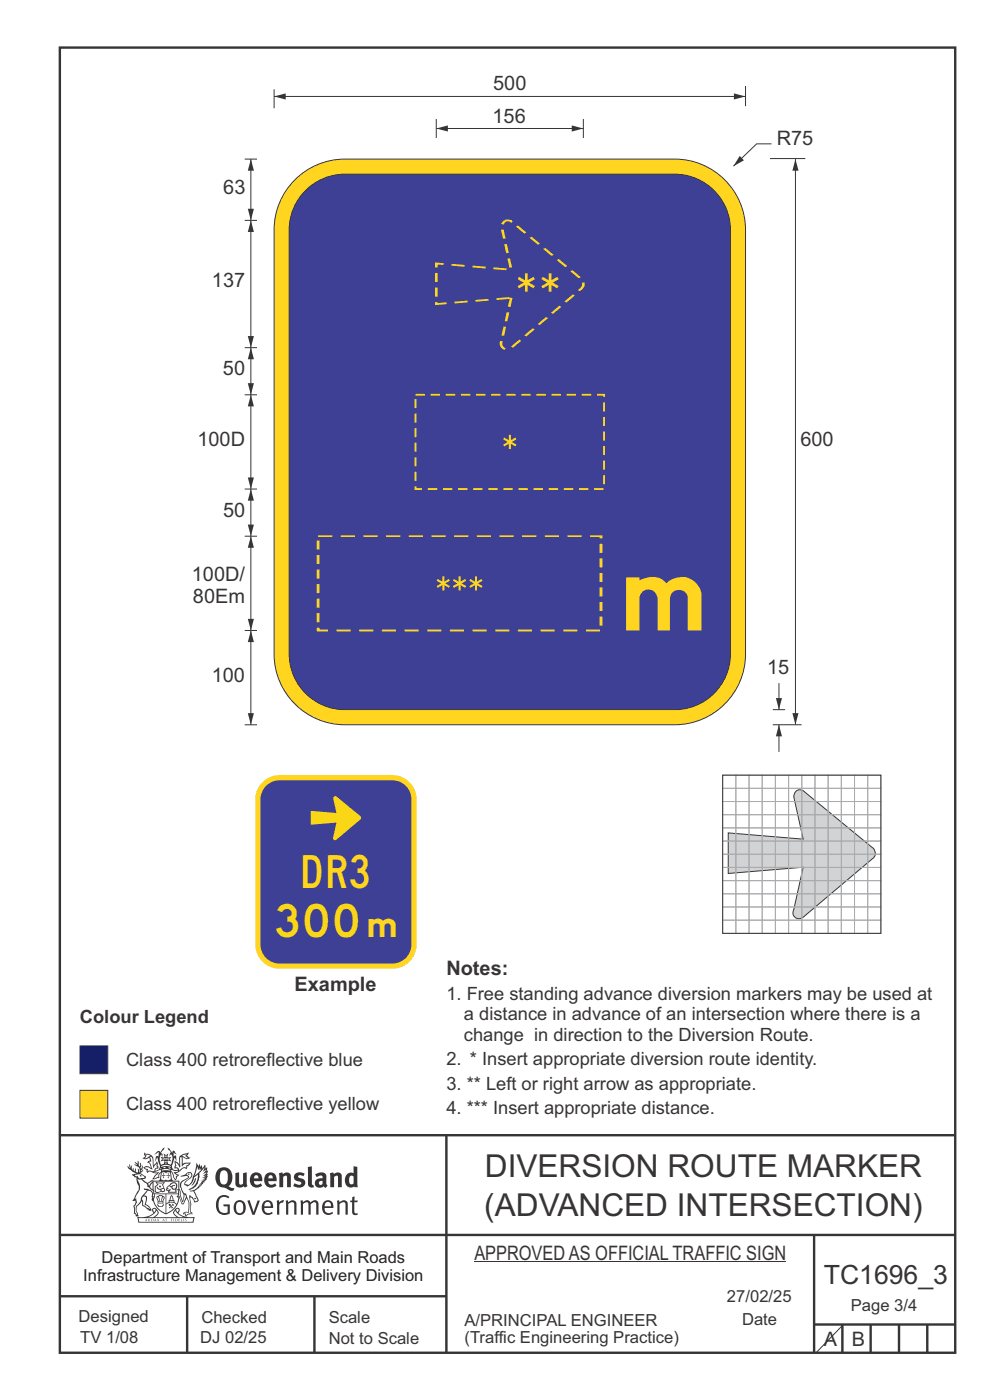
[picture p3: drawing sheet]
<svg xmlns="http://www.w3.org/2000/svg" width="210mm" height="297mm" viewBox="0 0 210 297" stroke-linecap="round" stroke-linejoin="round" font-family="sans-serif">
<path d="M12.7 10.1h189.9v276.9h-189.9z" fill="none" stroke="#373435" stroke-width=".51"/>
<path d="M62.5 38.2a15 15 0 0 1 10.6-4.4h70a15 15 0 0 1 15 15v90a15 15 0 0 1-15 15h-70a15 15 0 0 1-15-15v-90a15 15 0 0 1 4.4-10.6z" fill-rule="evenodd" fill="#ffd520" stroke="#373435" stroke-width=".21"/>
<path d="M64.8 40.4a11.8 11.8 0 0 1 8.3-3.4h70a11.8 11.8 0 0 1 11.8 11.8v90a11.8 11.8 0 0 1-11.8 11.8h-70a11.8 11.8 0 0 1-11.8-11.8v-90a11.8 11.8 0 0 1 3.5-8.4z" fill-rule="evenodd" fill="#3e4095" stroke="#373435" stroke-width=".21"/>
<path d="M163.3 33.6h7.5M168.7 33.8v120" fill="none" stroke="#373435" stroke-width=".21"/>
<g fill="#373435">
<path d="M168.7 33.8l.7 2.4h-1.3z"/>
<path d="M168.1 151.3h1.3l-.7 2.5z"/>
</g>
<path d="M158.1 18.3v4.2M58.1 20.5h100" fill="none" stroke="#373435" stroke-width=".21"/>
<g fill="#373435">
<path d="M58.1 20.5l2.5-.7v1.3z"/>
<path d="M155.7 19.8l2.4 .7-2.4 .6z"/>
</g>
<path d="M163.9 150.6h2.6M165.2 144.9v5.7" fill="none" stroke="#373435" stroke-width=".21"/>
<path d="M164.6 148.1h1.3l-.7 2.5z" fill="#373435"/>
<path d="M163.6 30.5h-3.1l-4.9 4.8" fill="none" stroke="#373435" stroke-width=".21"/>
<path d="M156.9 33.1l.9 .9-2.2 1.3z" fill="#373435"/>
<path d="M58.1 18.9v4.1M163.9 153.8h6.1" fill="none" stroke="#373435" stroke-width=".21"/>
<path d="M88.1 83.8h40v20h-40z" fill="none" stroke="#ffd525" stroke-width=".39" stroke-dasharray="2 1.2" stroke-linecap="butt"/>
<path d="M107 92.8l.9 .6v-1.2h.5v1.2l.9-.6 .2 .4-.9 .6 .9 .5-.2 .4-.9-.5v1.1h-.5v-1.2l-.9 .6-.3-.4 1-.5-1-.6z" fill-rule="evenodd" fill="#ffd525"/>
<path d="M165.2 153.8v5.7" fill="none" stroke="#373435" stroke-width=".21"/>
<path d="M165.2 153.8l.7 2.4h-1.3z" fill="#373435"/>
<path d="M92.5 25.2v4.1M92.5 27.3h31.2M123.7 25.2v4.1" fill="none" stroke="#373435" stroke-width=".21"/>
<g fill="#373435">
<path d="M92.5 27.3l2.5-.7v1.3z"/>
<path d="M121.3 26.6l2.4 .7-2.4 .6z"/>
</g>
<path d="M53.2 133.8v20M51.9 153.8h2.6" fill="none" stroke="#373435" stroke-width=".21"/>
<g fill="#373435">
<path d="M53.2 133.8l.7 2.4h-1.3z"/>
<path d="M52.6 151.3h1.3l-.7 2.5z"/>
</g>
<path d="M53.2 113.8v20M51.9 133.8h2.6" fill="none" stroke="#373435" stroke-width=".21"/>
<g fill="#373435">
<path d="M53.2 113.8l.7 2.4h-1.3z"/>
<path d="M52.6 131.3h1.3l-.7 2.5z"/>
</g>
<path d="M51.9 113.8h2.6M53.2 103.8v10" fill="none" stroke="#373435" stroke-width=".21"/>
<g fill="#373435">
<path d="M53.2 103.8l.7 2.4h-1.3z"/>
<path d="M52.6 111.3h1.3l-.7 2.5z"/>
</g>
<path d="M51.9 73.8h2.6M51.9 83.8h2.6M53.2 83.8v20M51.9 103.8h2.6" fill="none" stroke="#373435" stroke-width=".21"/>
<g fill="#373435">
<path d="M52.6 101.3h1.3l-.7 2.5z"/>
<path d="M53.2 83.8l.7 2.4h-1.3z"/>
</g>
<path d="M53.2 73.8v10" fill="none" stroke="#373435" stroke-width=".21"/>
<g fill="#373435">
<path d="M53.2 73.8l.7 2.4h-1.3z"/>
<path d="M52.6 81.3h1.3l-.7 2.5z"/>
</g>
<path d="M51.9 33.8h2.6M53.2 33.8v13M51.9 46.8h2.6" fill="none" stroke="#373435" stroke-width=".21"/>
<g fill="#373435">
<path d="M53.2 33.8l.7 2.4h-1.3z"/>
<path d="M52.6 44.3h1.3l-.7 2.5z"/>
</g>
<path d="M53.2 46.8v27" fill="none" stroke="#373435" stroke-width=".21"/>
<g fill="#373435">
<path d="M52.6 71.3h1.3l-.7 2.5z"/>
<path d="M53.2 46.8l.7 2.4h-1.3z"/>
</g>
<path d="M67.5 113.8h60v20h-60z" fill="none" stroke="#ffd525" stroke-width=".48" stroke-dasharray="2.4 1.4" stroke-linecap="butt"/>
<g fill="#ffd525">
<path d="M92.8 122.8l1 .6v-1.2h.5v1.2l.9-.6 .2 .4-.9 .6 .9 .5-.2 .4-.9-.5v1.1h-.5v-1.2l-1 .6-.2-.4 1-.5-1-.6z" fill-rule="evenodd"/>
<path d="M96.3 122.8l1 .6v-1.2h.4v1.2l1-.6 .2 .4-1 .6 1 .5-.2 .4-1-.5v1.1h-.4v-1.2l-1 .6-.2-.4 1-.5-1-.6z" fill-rule="evenodd"/>
<path d="M99.8 122.8l.9 .6v-1.2h.5v1.2l.9-.6 .2 .4-.9 .6 .9 .5-.2 .4-.9-.5v1.1h-.5v-1.2l-1 .6-.2-.4 1-.5-1-.6z" fill-rule="evenodd"/>
<path d="M110.1 58.7l1.3 .8v-1.5h.5v1.4l1.3-.7 .3 .5-1.3 .8 1.3 .7-.3 .5-1.3-.7v1.4h-.5v-1.5l-1.3 .8-.3-.5 1.3-.7-1.3-.8z" fill-rule="evenodd"/>
<path d="M115.1 58.7l1.3 .8v-1.5h.6v1.4l1.2-.7 .3 .5-1.3 .8 1.3 .7-.3 .5-1.2-.7v1.4h-.6v-1.5l-1.3 .8-.3-.5 1.3-.7-1.3-.8z" fill-rule="evenodd"/>
</g>
<path d="M92.5 55.9l15.9 1.3-1.9-8.9a1.31 1.31 0 0 1 .7-1.4 1.31 1.31 0 0 1 1.5 .3l14.3 11.7a1.48 1.48 0 0 1 .1 2.5l-14.5 12.3a1.31 1.31 0 0 1-1.8 .2 1.31 1.31 0 0 1-.3-1.8l1.9-8.9-15.9 1.3z" fill="none" stroke="#ffd525" stroke-width=".47" stroke-dasharray="2.3 1.4" stroke-linecap="butt"/>
<path d="M55.4 166.3a5.1 5.1 0 0 1 3.9-1.9h23.9a5.1 5.1 0 0 1 5.2 5.2v30.8a5.1 5.1 0 0 1-5.2 5.1h-23.9a5.1 5.1 0 0 1-5.1-5.1v-30.8a5.1 5.1 0 0 1 1.2-3.3z" fill-rule="evenodd" fill="#ffd520"/>
<path d="M56.4 166.7a4 4 0 0 1 2.9-1.2h23.9a4.1 4.1 0 0 1 4.1 4.1v30.8a4.1 4.1 0 0 1-4.1 4h-23.9a4.1 4.1 0 0 1-4-4v-30.8a4 4 0 0 1 1.1-2.9z" fill-rule="evenodd" fill="#3e4095"/>
<path d="M65.9 172l5.5 .5-.7-3.1a.46 .46 0 0 1 .7-.4l4.9 4.1a.5 .5 0 0 1 .1 .8l-5 4.2a.45 .45 0 0 1-.6 .1 .45 .45 0 0 1-.1-.6l.7-3.1-5.5 .5z" fill-rule="evenodd" fill="#fad716"/>
<path d="M154.5 176.7l15.9 1.3-2-8.9a1.31 1.31 0 0 1 .7-1.4 1.31 1.31 0 0 1 1.6 .3l14.2 11.7a1.48 1.48 0 0 1 .2 2.5l-14.6 12.3a1.31 1.31 0 0 1-1.8 .2 1.31 1.31 0 0 1-.3-1.8l2-8.9-15.9 1.3z" fill-rule="evenodd" fill="#d2d3d5" stroke="#373435" stroke-width=".21"/>
<g fill="none" stroke="#a9abae" stroke-width=".21">
<path d="M153.3 164.4h2.8v2.8h-2.8zM153.3 167.2h2.8v2.8h-2.8zM153.3 170h2.8v2.8h-2.8zM153.3 172.8h2.8v2.8h-2.8zM153.3 175.6h2.8v2.8h-2.8zM153.3 178.4h2.8v2.8h-2.8zM156.1 164.4h2.8v2.8h-2.8zM156.1 167.2h2.8v2.8h-2.8zM156.1 170h2.8v2.8h-2.8zM156.1 172.8h2.8v2.8h-2.8zM156.1 175.6h2.8v2.8h-2.8zM156.1 178.4h2.8v2.8h-2.8z"/>
<path d="M158.9 164.4h2.8v2.8h-2.8zM158.9 167.2h2.8v2.8h-2.8zM158.9 170h2.8v2.8h-2.8zM158.9 172.8h2.8v2.8h-2.8zM158.9 175.6h2.8v2.8h-2.8zM158.9 178.4h2.8v2.8h-2.8zM161.7 164.4h2.8v2.8h-2.8zM161.7 167.2h2.8v2.8h-2.8zM161.7 170h2.8v2.8h-2.8zM161.7 172.8h2.8v2.8h-2.8zM161.7 175.6h2.8v2.8h-2.8zM161.7 178.4h2.8v2.8h-2.8z"/>
<path d="M164.5 164.4h2.8v2.8h-2.8zM164.5 167.2h2.8v2.8h-2.8zM164.5 170h2.8v2.8h-2.8zM164.5 172.8h2.8v2.8h-2.8zM164.5 175.6h2.8v2.8h-2.8zM164.5 178.4h2.8v2.8h-2.8zM167.3 164.4h2.8v2.8h-2.8zM167.3 167.2h2.8v2.8h-2.8zM167.3 170h2.8v2.8h-2.8zM167.3 172.8h2.8v2.8h-2.8zM167.3 175.6h2.8v2.8h-2.8zM167.3 178.4h2.8v2.8h-2.8z"/>
<path d="M170.1 164.4h2.8v2.8h-2.8zM170.1 167.2h2.8v2.8h-2.8zM170.1 170h2.8v2.8h-2.8zM170.1 172.8h2.8v2.8h-2.8zM170.1 175.6h2.8v2.8h-2.8zM170.1 178.4h2.8v2.8h-2.8zM172.9 164.4h2.8v2.8h-2.8zM172.9 167.2h2.8v2.8h-2.8zM172.9 170h2.8v2.8h-2.8zM172.9 172.8h2.8v2.8h-2.8zM172.9 175.6h2.8v2.8h-2.8zM172.9 178.4h2.8v2.8h-2.8z"/>
<path d="M175.7 164.4h2.8v2.8h-2.8zM175.7 167.2h2.8v2.8h-2.8zM175.7 170h2.8v2.8h-2.8zM175.7 172.8h2.8v2.8h-2.8zM175.7 175.6h2.8v2.8h-2.8zM175.7 178.4h2.8v2.8h-2.8zM178.5 164.4h2.8v2.8h-2.8zM178.5 167.2h2.8v2.8h-2.8zM178.5 170h2.8v2.8h-2.8zM178.5 172.8h2.8v2.8h-2.8zM178.5 175.6h2.8v2.8h-2.8zM178.5 178.4h2.8v2.8h-2.8z"/>
<path d="M181.3 164.4h2.8v2.8h-2.8zM181.3 167.2h2.8v2.8h-2.8zM181.3 170h2.8v2.8h-2.8zM181.3 172.8h2.8v2.8h-2.8zM181.3 175.6h2.8v2.8h-2.8zM181.3 178.4h2.8v2.8h-2.8zM184.1 164.4h2.8v2.8h-2.8zM184.1 167.2h2.8v2.8h-2.8zM184.1 170h2.8v2.8h-2.8zM184.1 172.8h2.8v2.8h-2.8zM184.1 175.6h2.8v2.8h-2.8zM184.1 178.4h2.8v2.8h-2.8z"/>
<path d="M153.3 181.2h2.8v2.8h-2.8zM153.3 184h2.8v2.8h-2.8zM153.3 186.8h2.8v2.8h-2.8zM153.3 189.6h2.8v2.8h-2.8zM153.3 192.4h2.8v2.8h-2.8zM153.3 195.2h2.8v2.8h-2.8zM156.1 181.2h2.8v2.8h-2.8zM156.1 184h2.8v2.8h-2.8zM156.1 186.8h2.8v2.8h-2.8zM156.1 189.6h2.8v2.8h-2.8zM156.1 192.4h2.8v2.8h-2.8zM156.1 195.2h2.8v2.8h-2.8z"/>
<path d="M158.9 181.2h2.8v2.8h-2.8zM158.9 184h2.8v2.8h-2.8zM158.9 186.8h2.8v2.8h-2.8zM158.9 189.6h2.8v2.8h-2.8zM158.9 192.4h2.8v2.8h-2.8zM158.9 195.2h2.8v2.8h-2.8zM161.7 181.2h2.8v2.8h-2.8zM161.7 184h2.8v2.8h-2.8zM161.7 186.8h2.8v2.8h-2.8zM161.7 189.6h2.8v2.8h-2.8zM161.7 192.4h2.8v2.8h-2.8zM161.7 195.2h2.8v2.8h-2.8z"/>
<path d="M164.5 181.2h2.8v2.8h-2.8zM164.5 184h2.8v2.8h-2.8zM164.5 186.8h2.8v2.8h-2.8zM164.5 189.6h2.8v2.8h-2.8zM164.5 192.4h2.8v2.8h-2.8zM164.5 195.2h2.8v2.8h-2.8zM167.3 181.2h2.8v2.8h-2.8zM167.3 184h2.8v2.8h-2.8zM167.3 186.8h2.8v2.8h-2.8zM167.3 189.6h2.8v2.8h-2.8zM167.3 192.4h2.8v2.8h-2.8zM167.3 195.2h2.8v2.8h-2.8z"/>
<path d="M170.1 181.2h2.8v2.8h-2.8zM170.1 184h2.8v2.8h-2.8zM170.1 186.8h2.8v2.8h-2.8zM170.1 189.6h2.8v2.8h-2.8zM170.1 192.4h2.8v2.8h-2.8zM170.1 195.2h2.8v2.8h-2.8zM172.9 181.2h2.8v2.8h-2.8zM172.9 184h2.8v2.8h-2.8zM172.9 186.8h2.8v2.8h-2.8zM172.9 189.6h2.8v2.8h-2.8zM172.9 192.4h2.8v2.8h-2.8zM172.9 195.2h2.8v2.8h-2.8z"/>
<path d="M175.7 181.2h2.8v2.8h-2.8zM175.7 184h2.8v2.8h-2.8zM175.7 186.8h2.8v2.8h-2.8zM175.7 189.6h2.8v2.8h-2.8zM175.7 192.4h2.8v2.8h-2.8zM175.7 195.2h2.8v2.8h-2.8zM178.5 181.2h2.8v2.8h-2.8zM178.5 184h2.8v2.8h-2.8zM178.5 186.8h2.8v2.8h-2.8zM178.5 189.6h2.8v2.8h-2.8zM178.5 192.4h2.8v2.8h-2.8zM178.5 195.2h2.8v2.8h-2.8z"/>
<path d="M181.3 181.2h2.8v2.8h-2.8zM181.3 184h2.8v2.8h-2.8zM181.3 186.8h2.8v2.8h-2.8zM181.3 189.6h2.8v2.8h-2.8zM181.3 192.4h2.8v2.8h-2.8zM181.3 195.2h2.8v2.8h-2.8zM184.1 181.2h2.8v2.8h-2.8zM184.1 184h2.8v2.8h-2.8zM184.1 186.8h2.8v2.8h-2.8zM184.1 189.6h2.8v2.8h-2.8zM184.1 192.4h2.8v2.8h-2.8zM184.1 195.2h2.8v2.8h-2.8z"/>
</g>
<path d="M153.3 164.4h33.6v33.6h-33.6z" fill="none" stroke="#373435" stroke-width=".21"/>
<path d="M12.7 240.8h189.8M94.7 240.8v46.2M12.7 262h190M12.7 275h82M39.7 275v12M66.7 275v12M172.7 262v25M172.7 281h30M178.7 281v6M184.7 281v6M190.7 281v6M196.7 281v6" fill="none" stroke="#373435" stroke-width=".51"/>
<g fill="#373435">
<path d="M47 248.4a2.55 2.55 0 0 0 0 2.7l.3 .2a.81 .81 0 0 0 1-1v-.5a1.04 1.04 0 0 0-1.1-1.5zM46.3 248.1a1.82 1.82 0 0 1 2.1-.2 1.82 1.82 0 0 1 .9 1.8 2.29 2.29 0 0 1-.8 2l.7 .3h.5l-.2 .6a2.87 2.87 0 0 1-2-.7 2.12 2.12 0 0 1-1.7-3.1z" fill-rule="evenodd"/>
<path d="M49.9 248.9l.8-.2v2a.46 .46 0 0 0 .3 .6 .46 .46 0 0 0 .6-.3v-2.1l.7-.2v2.4l.2 .5-.5 .3-.3-.3a1.02 1.02 0 0 1-1.2 .3 1.02 1.02 0 0 1-.6-1.1z" fill-rule="evenodd"/>
<path d="M54 249.5l-.1 .5h.9a.49 .49 0 0 0-.2-.6 .49 .49 0 0 0-.6 .1zM53.4 249.1a1.34 1.34 0 0 1 1.6-.2 1.34 1.34 0 0 1 .6 1.5v.2h-1.7a.77 .77 0 0 0 .5 .8 .77 .77 0 0 0 .9-.4l.3 .5a1.59 1.59 0 0 1-2 .2 1.59 1.59 0 0 1-.5-2.1z" fill-rule="evenodd"/>
<path d="M57 249.5l-.1 .5h1a.49 .49 0 0 0-.2-.6 .49 .49 0 0 0-.7 .1zM56.4 249.1a1.34 1.34 0 0 1 1.6-.2 1.34 1.34 0 0 1 .7 1.5v.2h-1.8a.77 .77 0 0 0 .5 .8 .77 .77 0 0 0 .9-.4l.4 .5a1.59 1.59 0 0 1-2.1 .2 1.59 1.59 0 0 1-.5-2.1z" fill-rule="evenodd"/>
<path d="M59.2 248.9l.7-.2 .1 .4a.95 .95 0 0 1 1-.3 .95 .95 0 0 1 .7 .8v2.3h-.8v-2.3a.46 .46 0 0 0-.8 .1v2.2h-.8z" fill-rule="evenodd"/>
<path d="M62.6 249.1a1.75 1.75 0 0 1 2-.1l-.2 .5-.6-.2a.43 .43 0 0 0-.6 .3l.4 .3a1.04 1.04 0 0 1 1.2 1.1 1.04 1.04 0 0 1-1.4 1l-1.2-.4 .3-.6 1 .4 .4-.4a.88 .88 0 0 0-1-.5l-.4-.2-.1-.4z" fill-rule="evenodd"/>
<path d="M65.3 247.6l.8-.2 .1 3.8 .3 .2 .1 .4a.88 .88 0 0 1-1 0 .88 .88 0 0 1-.3-1z" fill-rule="evenodd"/>
<path d="M67.8 250.6a.43 .43 0 0 0-.1 .7 .43 .43 0 0 0 .7-.1v-.7zM66.8 249.1a1.7 1.7 0 0 1 2.4 .1v1.9l.3 .4-.4 .5-.5-.4a1.03 1.03 0 0 1-1.7-.1 1.03 1.03 0 0 1 .8-1.5h.7v-.4a.8 .8 0 0 0-1.2 .1z" fill-rule="evenodd"/>
<path d="M70 248.9l.7-.2 .1 .4a.95 .95 0 0 1 1-.3 .95 .95 0 0 1 .7 .8v2.3h-.8v-2.3a.46 .46 0 0 0-.8 .1v2.2h-.8z" fill-rule="evenodd"/>
<path d="M74.3 249.5a1.48 1.48 0 0 0 0 1.7h.5l.2-.1v-1.5l-.3-.2zM75 247.4l.8 .1 .1 4.4h-.7l-.1-.2a1.26 1.26 0 0 1-1.4 0 1.26 1.26 0 0 1-.5-1.3 1.29 1.29 0 0 1 .4-1.4 1.29 1.29 0 0 1 1.4-.1z" fill-rule="evenodd"/>
<path d="M46.4 253.9a1.72 1.72 0 0 1 2.3 0l-.3 .3a1.24 1.24 0 0 0-1.4-.2 1.24 1.24 0 0 0-.6 1.4 1.49 1.49 0 0 0 1.2 1.9l.7-.1v-1.3h-.8l-.1-.4h1.3v1.9a1.93 1.93 0 0 1-2.2 0 1.93 1.93 0 0 1-.7-2.2l.2-.8z" fill-rule="evenodd"/>
<path d="M50.4 255.1a1.65 1.65 0 0 0 .2 2.2 .99 .99 0 0 0 1-1.4 .78 .78 0 0 0-.4-.8 .78 .78 0 0 0-.8 0zM50 254.9a1.33 1.33 0 0 1 1.6-.1 1.33 1.33 0 0 1 .5 1.4 1.31 1.31 0 0 1-1.3 1.6 1.31 1.31 0 0 1-1.2-1.6v-.6z" fill-rule="evenodd"/>
<path d="M52.5 254.7l.4-.1 .9 2.6 .8-2.5h.5l-1.1 3h-.5z" fill-rule="evenodd"/>
<path d="M56.3 255.2l-.2 .7h1.3a.7 .7 0 0 0-.3-.8 .7 .7 0 0 0-.8 .1zM55.9 255a1.22 1.22 0 0 1 1.5-.2 1.22 1.22 0 0 1 .5 1.5h-1.8a.93 .93 0 0 0 .5 1 .93 .93 0 0 0 1.1-.2l.2 .3a1.43 1.43 0 0 1-1.8 .1 1.43 1.43 0 0 1-.6-1.7z" fill-rule="evenodd"/>
<path d="M58.7 254.7l.4-.1 .1 .5 .4-.4 .6-.1-.2 .5a.66 .66 0 0 0-.8 .7v1.9h-.4z" fill-rule="evenodd"/>
<path d="M60.6 254.7l.4-.1 .1 .5a.94 .94 0 0 1 1-.5 .94 .94 0 0 1 .8 .8v2.3h-.5l-.1-2.5a.81 .81 0 0 0-1.2 .3v2.2h-.4z" fill-rule="evenodd"/>
<path d="M63.7 254.7l.5-.1 .1 .5 .4-.3a.78 .78 0 0 1 1.1 .3 .9 .9 0 0 1 1-.5 .9 .9 0 0 1 .8 .8v2.3h-.5l-.1-2.5a.67 .67 0 0 0-1.1 .3v2.2h-.5v-2.4l-.4-.3-.7 .4v2.3h-.5z" fill-rule="evenodd"/>
<path d="M69 255.2l-.1 .7h1.3a.7 .7 0 0 0-.3-.8 .7 .7 0 0 0-.9 .1zM68.7 255a1.22 1.22 0 0 1 1.5-.2 1.22 1.22 0 0 1 .5 1.5h-1.8a.93 .93 0 0 0 .4 1 .93 .93 0 0 0 1.2-.2l.1 .3a1.44 1.44 0 0 1-1.7 .1 1.44 1.44 0 0 1-.6-1.7z" fill-rule="evenodd"/>
<path d="M71.4 254.7l.5-.1 .1 .5a.94 .94 0 0 1 1-.5 .94 .94 0 0 1 .8 .8v2.3h-.5l-.1-2.5a.81 .81 0 0 0-1.2 .3v2.2h-.4z" fill-rule="evenodd"/>
<path d="M74.7 253.9l.5-.1v.9h.7l-.1 .3h-.6v2.2l.1 .2h.5l.1 .3a.75 .75 0 0 1-1.2-.6v-2.1h-.4v-.3h.4z" fill-rule="evenodd"/>
<path d="M30.8 244.9l1.1 .3-.9 .5h-.4l.6-.5zM31.8 245.4h.2a2.44 2.44 0 0 1 .4 1.9l.1 .5 .7-1-.1 .6 .3 .3a.57 .57 0 0 0-.6 .7l-1-.1-.5 .2 .2-.5-.8-.3 .7-.1 .9 .5 .1-.1-.6-1.3-.2-.2h.5zM30.7 244.4l-.1 .5 .2 .4-.6 .4a1.04 1.04 0 0 0 1.4-.1l.2 .6-.3 .1-.2 .4a.94 .94 0 0 1 .8 1.1l-.2-.1a1.16 1.16 0 0 0-1.5-.1l.3 .4 .4 .2 .1 .5 .2 .1 .1-.2a.94 .94 0 0 1 1.1 .2l.8 .1-1.2 1.2a1.13 1.13 0 0 0 1.2-.2l.4-.1-.1-.4 .5-.8a.83 .83 0 0 0-.6 1.1l-.3-.1-.7 .4 1.1-1.4-.5 .1-.5-.1 1.3-.5-.1-.1-.9 .4v-.3l.2-.2 .3 .1 .1-.3-.2-.4v-.6l-.1-.4-.7 1v-.7a1.42 1.42 0 0 0-1.6-1.8z" fill-rule="evenodd"/>
<path d="M38.5 245.2l.5-.2 .7-.1-.6 .3 .8 .5h-.3zM38.3 245.5l.2-.1 .1 2a1.69 1.69 0 0 1 1.6-.6l-.8 .5 .1 .5a1.1 1.1 0 0 0-1.5 .6l-.1-.5-.2-.2h-.5l.3-.4-.3-.7a1.42 1.42 0 0 1 .8 1.1l.2-.1zM37.1 246.2l.1 1-.2 .3 .1 .4h.5l.1 .2a.96 .96 0 0 1-1.1-.1l-.1 .1a1.06 1.06 0 0 0 1.3 .2v.1a.72 .72 0 0 1-1 .2l.3 .5 .6 .2-.4 .2-.1 .6-.2-.3-.4-1.1-.4-.4 .4 .9a1.54 1.54 0 0 0 .7 1.2l.2-.3a.58 .58 0 0 1 .4-.8l.2-.1h-.3l-.5-.3 .9-.5a.93 .93 0 0 1 1.2-.5v.2l.2-.2 .1-.5a.99 .99 0 0 0 .7-.8l-1.3 .1-.3 .2-.1-1.4 .9 .4 .9-.3h-.4l-.5-.4 .4-.7-.6 .2a1.46 1.46 0 0 0-1.4 2.1v.4l-.2-.4z" fill-rule="evenodd"/>
<path d="M35.6 248.9l.2 .1-.1 .3 .4 .1h-.4v.6l-.1-.6h-.3l.3-.1z" fill-rule="evenodd"/>
<path d="M34.6 248.9l.2 .1v.3l.3 .1h-.3l-.1 .6v-.6h-.4l.4-.1z" fill-rule="evenodd"/>
<path d="M34.3 248.8a.57 .57 0 0 1 .9 .2 .57 .57 0 0 1 .9-.2l.2 1.4h-.2a.57 .57 0 0 1-.9 0 .69 .69 0 0 1-1.1 0zM34.2 248.1l-.3 2.1-.2 .4h3l-.2-.4-.3-2.1h-.2v.2l-.8-.1-.8 .1v-.2z" fill-rule="evenodd"/>
<path d="M34.2 252.4a.3 .3 0 0 0 .6 0 .3 .3 0 0 0-.6 0zM33.3 250.9l.3 .3-.3 .4a.79 .79 0 0 0 0 1.3l.8-.2-.1-.3a.55 .55 0 0 1-.7-.6l.1-.1 .2 .3 .3 .2 .8-.2-.4-.7 .4-.4-.7 .2zM33 250.7l1.1 .2 .9-.2-.4 .6 .4 1.2a.56 .56 0 0 1-.8 .3l-.2 .1a.73 .73 0 0 1-.9 .1 .73 .73 0 0 1-.3-1v-.4l.6-.4z" fill-rule="evenodd"/>
<path d="M35.6 251.8l.7-.4a.58 .58 0 0 1 1-.1 .58 .58 0 0 1-.4 .9l-.3-.3a.43 .43 0 0 1 .6-.4 .57 .57 0 0 0-.8 .2l-.2-.1-.3 .1 .4 .2a.55 .55 0 0 0 .9 .4v.5h-1.3l.3-.4-.1-.1-.6 .1 .2-.3-.2-.1zM35.4 251.8l-.1 .2a.39 .39 0 0 0 .2 .6h.3l-.2 .4h1.9l-.1-.8a.86 .86 0 0 0-.1-1.3 .86 .86 0 0 0-1.3 .4z" fill-rule="evenodd"/>
<path d="M36 254.8h.8v.2h-.8zM36.4 253.8l.2 .8h-.4zM36.4 253.5l-.3 .5-.1 .6h-.2v.4l-.7 .4 .2 .1a1.48 1.48 0 0 1 2.1 .2l.2-.1-.6-.5v-.5h-.2l-.1-.6z" fill-rule="evenodd"/>
<path d="M35.8 255.4l.4 .1 .1 .3 .3-.2-.2-.2a.38 .38 0 0 1 .5 .5l-.2-.2-.3 .2 .3 .2-.3 .3-.1-.4-.4 .4-.1-.2 .4-.3-.1-.1-.2 .1z" fill-rule="evenodd"/>
<path d="M34.5 254h.2v.2l-.2 .6h-.2zM33.6 255.3h.9v.2a.55 .55 0 0 1-.8 .4v-.2l-.2-.1zM33.4 254h.2l.2 .8h-.2zM33.6 255l.8-.1 .1 .2h-.8zM33.8 253.7h.5l-.2 1.1h-.1zM33.3 253.8l-.1 .3 .3 1.1a.48 .48 0 0 0-.1 .6 .48 .48 0 0 0 .5 .2h.5a.49 .49 0 0 0 .2-.8l.3-1.1-.1-.3a1.42 1.42 0 0 0-1.5 0z" fill-rule="evenodd"/>
<path d="M33.7 251.5l.4 .1 .1 .3h-.3z" fill-rule="evenodd"/>
<path d="M41.3 250.1l.3-.2-.2 .8-.6 .8h-.2l.5-.7z" fill-rule="evenodd"/>
<path d="M39.7 249l.3-.2 .5 .2a.88 .88 0 0 1-.6 1.1 1.22 1.22 0 0 0-.8 1.3l.5 .2a.72 .72 0 0 0 .9-.4l.5-.8 .2-.6 .8-.6v.2a2.85 2.85 0 0 1-2 2.9l.1 .1a2.13 2.13 0 0 0 1.9-1.5v-.3a2.01 2.01 0 0 0 .3-1.7l1.1-1.3-.4 1 .7-.5-.7 1 .8-.4-.8 .8 .7-.2-.9 .6 .8-.1-.8 .4h.7l-.8 .3 .3 .2h-.4l.2 .3h-.4l.2 .3h-.4l.1 .2h-.1a2.16 2.16 0 0 1-2 1.1l.1 .2 .4-.1a.76 .76 0 0 1 .7 .8l.5 1.2-.6 .2a1.45 1.45 0 0 0-1.1-1.3l.2 1.8-.1 1.8 .4 .3a1.07 1.07 0 0 0-1.2 .4v-.3l-.5-.2a.87 .87 0 0 1 1.1-.1v-.7a4.4 4.4 0 0 0-.6-3.1l-.1-.3h-.2a2.16 2.16 0 0 1-.7-2.2l.3-.4 1.2-.7a.55 .55 0 0 0-.4-.8zM37.8 252.4a.76 .76 0 0 1 .3 1.1l.6 1.6 .4-1.7 .2 .1a.61 .61 0 0 1-.1 .9l-.3 .8-.2 .1-.7-1.6-.3 .1a1.18 1.18 0 0 0 .1-1.4zM41.8 247.5l.2 .7 .3-.5v.6l.4-.5a1.9 1.9 0 0 1-1.2 1.4l-.3 .3zM38.2 249.6l1.4-.2 .2 .2v.3l-.5 .2a1.26 1.26 0 0 0-.9 1.9l.2 .7a1.84 1.84 0 0 1 .1 2.1l-.4-1.4a.96 .96 0 0 0-.4-1.2l-.4 .2a.78 .78 0 0 1 0 1.3l.1 .3h.4l.4 1.1a.38 .38 0 0 0 .2 .4 .38 .38 0 0 0 .4-.1l.6-1.2a2.94 2.94 0 0 1 .4 2.5l-.1 .4h-.8l-.3 .4v.2l.4-.1 .1 .4 .2 .1a1.02 1.02 0 0 1 1.3-.5v-.4l-.3-.1 .1-1.8-.3-1.3h.1a1.14 1.14 0 0 1 .8 1 .63 .63 0 0 0 .8-.2 .63 .63 0 0 0-.2-.9l-.6-1.2 .9-.6 .2-.4h.3l-.1-.2h.4l-.1-.3h.3l-.1-.3 .5-.1-.2-.2 .6-.4v-.2h-.2l.4-.5h-.3l.3-.5-.4 .1 .4-.5v-.3l-.3 .2 .2-.7-.1-.2-.4 .3v-.8l-.6 .8-.2-.8-.2 .5-.3-.7-.1 .6-.5-.8-.1 1.4-.6 1.8a1.81 1.81 0 0 1-1 1.5l-.6-.2a1.75 1.75 0 0 1 1.1-1.2 .75 .75 0 0 0 .1-1.3 .75 .75 0 0 0-1.2 .4z" fill-rule="evenodd"/>
<path d="M41.2 254.1h.3l.2 .2-.4 .1z" fill-rule="evenodd"/>
<path d="M29.4 258.4h11.6l-.1 .8h-11.4zM31.3 258.2l.5-.1a2.48 2.48 0 0 0 1.4-1.3l.3 .5-.5 .6-.5 .3zM32.5 256.6l.3-.2 .2 .1-.3 .7zM37.2 256.8a2.65 2.65 0 0 0 1.8 1.4h-1.1l-.5-.3-.5-.6zM37.4 256.5l.2-.1 .3 .2-.3 .6zM29.2 258.2l.1 1.2h11.8l.2-1.1-.2-.1a4.1 4.1 0 0 1-3.3-.9l.3-.4-.1-.6a1.06 1.06 0 0 0-1.3 1l.2 .4 .6 .5h-4.7l.3-.1a.84 .84 0 0 0 .6-.8 .84 .84 0 0 0-.5-.8l-.3-.2h-.5l-.1 .6 .3 .4a4.2 4.2 0 0 1-3.4 .9z" fill-rule="evenodd"/>
<path d="M31 258.7l.1 .2h-.2zM31 258.5l-.3 .6 .4-.2 .2 .2z" fill-rule="evenodd"/>
<path d="M31.3 258.6h.3v.4a.25 .25 0 0 0 .2-.1 .25 .25 0 0 0-.1-.3h.1a.29 .29 0 0 1 0 .4 .29 .29 0 0 1-.4 0 .29 .29 0 0 1 0-.4z" fill-rule="evenodd"/>
<path d="M32.2 258.6a.22 .22 0 0 1 .3 .2 .22 .22 0 0 1-.3 .2zM32 258.6l.1 .4a.33 .33 0 0 0 .4 0 .33 .33 0 0 0 0-.4 .33 .33 0 0 0-.5 0z" fill-rule="evenodd"/>
<path d="M32.9 258.7l.1 .2h-.2zM32.9 258.5l-.2 .6 .3-.2 .2 .2z" fill-rule="evenodd"/>
<path d="M33.3 258.6h.2l.1 .1 .2-.1-.2 .2 .2 .3-.3-.3-.1 .3h-.1l.2-.3z" fill-rule="evenodd"/>
<path d="M34.7 258.7l.1 .2h-.2zM34.7 258.5l-.3 .6 .4-.2 .2 .2z" fill-rule="evenodd"/>
<path d="M35 258.5h.5l-.2 .1v.5h-.2l.1-.5z" fill-rule="evenodd"/>
<path d="M36.2 258.6l.3-.1-.1 .1v.2h.1h-.1v.3h-.2z" fill-rule="evenodd"/>
<path d="M36.7 258.6h.2v.5h-.2z" fill-rule="evenodd"/>
<path d="M37.3 258.6a.22 .22 0 0 1 .3 .2 .22 .22 0 0 1-.3 .2zM37.1 258.6v.4a.33 .33 0 0 0 .5 0 .33 .33 0 0 0 0-.4 .33 .33 0 0 0-.5 0z" fill-rule="evenodd"/>
<path d="M37.8 258.6l.4-.1-.2 .1v.2h.1h-.1v.2l.2 .1h-.4z" fill-rule="evenodd"/>
<path d="M38.4 258.6h.2l-.1 .4 .2 .1h-.3z" fill-rule="evenodd"/>
<path d="M38.9 258.6h.2v.5h-.2z" fill-rule="evenodd"/>
<path d="M39.3 258.6h.2h-.1l.2 .3-.2 .2-.1-.1v-.1l.2 .1z" fill-rule="evenodd"/>
<path d="M34.2 247.4a1.51 1.51 0 0 1 2 .2 2.67 2.67 0 0 0-2.1 0zM35.7 247.6l.4 .1 .1 .3-.4-.1zM34.6 247.6h.5l.1 .2h-.4zM34 247.8l.3 .2h-.3zM34.9 246.9l.3-.2 .3 .2zM34.9 245.6l.2 .1v.3h-.2zM35 245.1l.2 .2 .2-.2-.1 .3h-.2zM35.1 246.3h.2l.1 .4-.2-.2-.2 .2zM35.3 245.7l.2-.1v.4h-.2zM34.4 245.7h.3l.1 .3-.4 .1 .2-.2zM35.7 245.7h.3l-.2 .2 .2 .2-.4-.1zM32.7 244.9l1-.5-.1 1-.2-.2-.3 .2-.3 1.1 .5-1 .3 .9a1.84 1.84 0 0 1 .2 1.7l.4 .1a2.48 2.48 0 0 1 2.2 0l.2-.2-.2-.7 .7-1.8 .4 .7-.2-1-.2-.1-.2 .3v-.9l.6 .4-.6-.8-.3 .1-.1 .4-.5-.9-.5-.3 .2 .5 .6 .5-.5 .8 .4-.4a2.06 2.06 0 0 1 0 2.3l-.5-.2-.2-.6 .1-.1 .8 .2-.4-.5 .4-.5-.7 .2-.2-.2 .2-.7-.5 .4-.5-.4 .2 .7-.2 .2-.7-.2 .4 .5-.4 .5 .8-.2 .1 .1-.2 .6-.5 .2a2.02 2.02 0 0 1 0-2.2l.3 .5-.1-.7-.3-.1 .8-1.2-.4 .3-.5 .8-.2-.3a.8 .8 0 0 0-.8 .5z" fill-rule="evenodd"/>
<path d="M29.2 250.1l.3 .1a.61 .61 0 0 1 .8 .4l.3 .2a.8 .8 0 0 1 .6 1l.4 .1 .5 .5a1 1 0 0 1 .5 1.1l-.1 .7v-.5h-.1a.96 .96 0 0 0-.8-1.3l-.2-.2h-.7l-.1-.1-.1 .1 .1 .3h.6l-1.2 1.3-.2 1-.4 .6a1.33 1.33 0 0 0-.5 1.8l.2 .5a1.26 1.26 0 0 1-.5-1.5l-.1-.3a1.56 1.56 0 0 0 .4-1.7l-.3 .2 .2-.5a3.2 3.2 0 0 0 .7-3zM30.4 253.9h.4a2.06 2.06 0 0 1-.1 1.6l.7 .5 .4 .4-.6-.1-.8-.6-.1-.9a.51 .51 0 0 1 .1-.9zM28.6 249.3a1.52 1.52 0 0 1 2.1 .5l-1.1 .2-.2-.1-.1-.4h-.5zM27.5 247v.8l-.3-.4h-.1a3.1 3.1 0 0 0 1.9 1.6l-1 .1 .5 .6 .5 .1 .1 1.1a1.84 1.84 0 0 1-.3 2.5l-.4 .9-.3 .4 .2 .1 .4-.1 .1 .4-.2 .5-.3 .2 .1 1.7h.2l.3 .5 .1 .1 .4-.1-.1-.5a1.3 1.3 0 0 1-.1-1.7l.9-1 .1 1.1 .6 .2 .5 .5 .1-.1 .2 .3h.5a1.85 1.85 0 0 0-1.2-1.4l.1-.3a1.39 1.39 0 0 0 0-1.4l-.5-.1 .5-.5a.66 .66 0 0 1 .9-.4 .66 .66 0 0 1 .3 .9l-.1 .4 .2-.1v.2l-.1 .3 .2 .5 .1-.3a2.24 2.24 0 0 0 .1-2.2 .73 .73 0 0 1-.7-.7 .73 .73 0 0 1 .6-.7v-.2a.94 .94 0 0 0-.9 .8 .48 .48 0 0 1-.1-.6 .48 .48 0 0 1 .5-.2l.5-.3a.51 .51 0 0 0-.8 .2l-.5 .2-1-.8h.6l.2-.5-1.2-.7 .5-.5v-.3l-.5 .4 .1-.2a.69 .69 0 0 0 .2-1v.4l-.2 .3v-1.1l-.3-.2 .1 .6-.1 .2-.4-1.3v.7l-.6-.4 .5 .7-.6-.2 .3 .3a1 1 0 0 1 .7 1.4l-.2-.8v.9l-.5-.2v-.8l-.2 .7-.2-.1-.1-.6-.2 .4-.2-.2 .1-.7-.2 .5z" fill-rule="evenodd"/>
<path d="M29.6 249.4l.2-.1 .3 .2z" fill-rule="evenodd"/>
<path d="M32.4 250.5h5.6v2l-.2-.1v-1.7h-5.2v2.5h5.2v-.8l.1 .2-.1 1.1v-.3h-2.5v4a4.1 4.1 0 0 0 2.6-3.6l.1-.1a4 4 0 0 1-2.8 3.9 4.2 4.2 0 0 1-2.8-4.7l.1 1.2 .1-.1a3.8 3.8 0 0 0 2.5 3.4v-4h-2.5l-.2-.9z" fill-rule="evenodd"/>
<circle cx="40" cy="249.1" r=".17"/>
</g>
<path d="M100.6 267.7h66.2M178.7 281.2l-5.6 5.8" fill="none" stroke="#373435" stroke-width=".21"/>
<path d="M17 221.9h5.9v5.9h-5.9z" fill-rule="evenodd" fill="#0016a2" stroke="#373435" stroke-width=".21"/>
<path d="M17 231.3h5.9v5.9h-5.9z" fill-rule="evenodd" fill="#ffd222" stroke="#373435" stroke-width=".21"/>
<text font-size="15" fill="#ffd520" x="132.8" y="133.8">m</text>
<text font-size="9.7" fill="#ffd520" x="63.5" y="188.5">DR3</text>
<text font-size="9.7" fill="#fad716" x="57.3" y="198.7">300</text>
<text font-size="7.3" fill="#ffd520" x="77.2" y="198.8">m</text>
<g font-size="6.7" fill="#373435">
<text x="102.9" y="249.7">DIVERSION ROUTE MARKER</text>
<text x="102.7" y="258">(ADVANCED INTERSECTION)</text>
</g>
<text font-size="5.6" fill="#373435" x="174.7" y="272.4">TC1696_3</text>
<g font-size="4.2" fill="#373435">
<text x="104.6" y="19.1">500</text>
<text x="104.5" y="26">156</text>
<text x="164.8" y="30.8">R75</text>
<text x="47.4" y="41.1">63</text>
<text x="45" y="61">137</text>
<text x="47.3" y="79.6">50</text>
<text x="41.9" y="94.6">100D</text>
<text x="169.8" y="94.6">600</text>
<text x="47.3" y="109.6">50</text>
<text x="40.7" y="123.2">100D/</text>
<text x="40.9" y="127.9">80Em</text>
<text x="162.7" y="143.1">15</text>
<text x="44.9" y="144.6">100</text>
<text x="94.7" y="206.8">Notes:</text>
<text x="62.5" y="210.2">Example</text>
<text x="100.6" y="267.2">APPROVED AS OFFICIAL TRAFFIC SIGN</text>
<text x="174.7" y="285.4">A</text>
<text x="180.7" y="285.4">B</text>
</g>
<g font-size="3.9" fill="#373435">
<text x="94.7" y="212.1">1. Free standing advance diversion markers may be used at</text>
<text x="16.9" y="217">Colour Legend</text>
<text x="98.4" y="216.4">a distance in advance of an intersection where there is a</text>
<text x="98.4" y="220.7">change in direction to the Diversion Route.</text>
<text x="26.8" y="226.1">Class 400 retroreflective blue</text>
<text x="94.7" y="225.9">2. * Insert appropriate diversion route identity.</text>
<text x="94.7" y="231.1">3. ** Left or right arrow as appropriate.</text>
<text x="26.8" y="235.5">Class 400 retroreflective yellow</text>
<text x="94.7" y="236.3">4. *** Insert appropriate distance.</text>
</g>
<g font-size="3.5" fill="#201e1e">
<text x="21.6" y="267.9">Department of Transport and Main Roads</text>
<text x="17.7" y="271.8">Infrastructure Management &amp; Delivery Division</text>
</g>
<g font-size="3.5" fill="#373435">
<text x="16.7" y="280.4">Designed</text>
<text x="42.7" y="280.6">Checked</text>
<text x="69.7" y="280.6">Scale</text>
<text x="98.5" y="281.3">A/PRINCIPAL ENGINEER</text>
<text x="154.2" y="276.2">27/02/25</text>
<text x="157.4" y="281.2">Date</text>
<text x="180.5" y="278.1">Page 3/4</text>
<text x="17" y="284.8">TV 1/08</text>
<text x="42.5" y="284.8">DJ 02/25</text>
<text x="69.7" y="285.2">Not to Scale</text>
<text x="98.5" y="284.8">(Traffic Engineering Practice)</text>
</g>
</svg>
